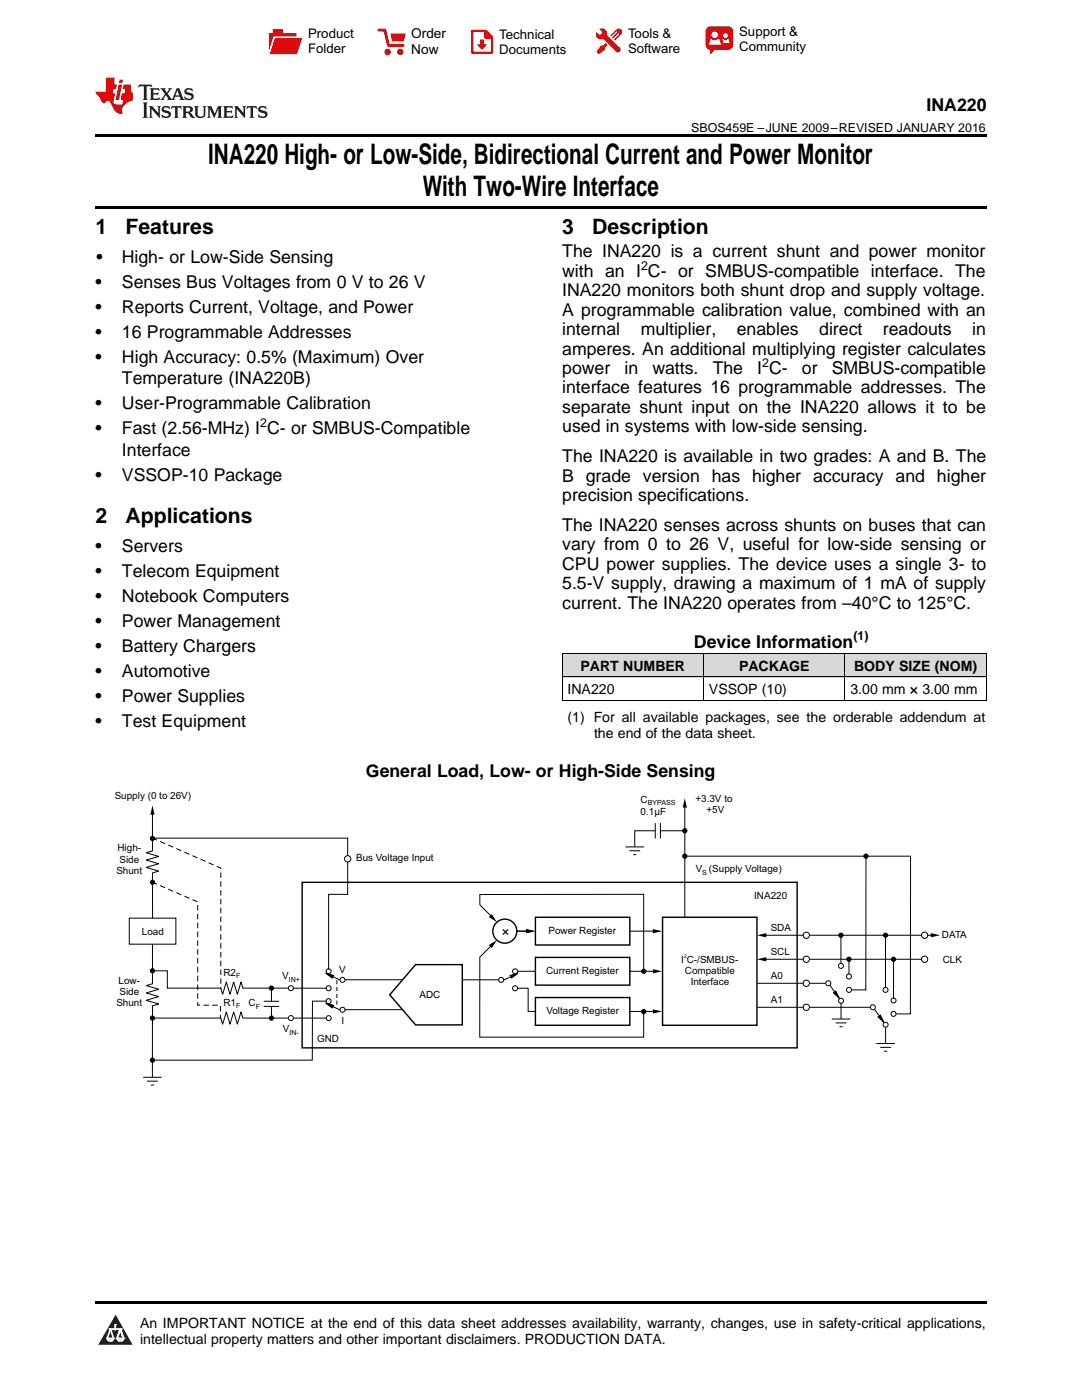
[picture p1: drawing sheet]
<svg xmlns="http://www.w3.org/2000/svg" width="216mm" height="279mm" viewBox="0 0 216 279" stroke-linecap="round" stroke-linejoin="round" font-family="sans-serif">
<g fill="#d8d8d8">
<path d="M112.2 130.5h28.2v4.6h-28.2z"/>
<path d="M140.4 130.5h28.2v4.6h-28.2z"/>
<path d="M168.6 130.5h28.2v4.6h-28.2z"/>
</g>
<path d="M23.1 262.4l3.4 6h-6.9z" fill="#231f20"/>
<path d="M21.4 267.1h1.2l-.3 .5h-.3a.55 .55 0 0 1-.6-.5z" fill-rule="evenodd" fill="#fff"/>
<path d="M21.4 267.1h1.2l-.3 .5h-.3a.55 .55 0 0 1-.6-.5z" fill="none" stroke="#231f20" stroke-width=".34"/>
<path d="M21.4 267.1l1.2 .1-.3 .4h-.5z" fill="none" stroke="#fff" stroke-width=".34"/>
<path d="M23 265.3h.1" fill="none" stroke="#fff" stroke-width=".34"/>
<path d="M23 264.4v.9z" fill="#fff"/>
<path d="M23 264.4v.9z" fill="none" stroke="#fff" stroke-width=".34"/>
<circle cx="23" cy="264.4" r=".17" fill="#fff"/>
<path d="M21.9 265.2h.1" fill="none" stroke="#fff" stroke-width=".34"/>
<path d="M21.9 265.2h2.3z" fill="#fff"/>
<path d="M21.9 265.2h2.3z" fill="none" stroke="#fff" stroke-width=".34"/>
<circle cx="24.2" cy="265.2" r=".17" fill="#fff"/>
<path d="M23.3 267.1h.1" fill="none" stroke="#fff" stroke-width=".34"/>
<path d="M24 265.2l-.7 1.9z" fill="#fff"/>
<path d="M24 265.2l-.7 1.9z" fill="none" stroke="#fff" stroke-width=".34"/>
<path d="M24 265.2l.7 1.9z" fill="#fff"/>
<path d="M24 265.2l.7 1.9z" fill="none" stroke="#fff" stroke-width=".34"/>
<path d="M24.6 267.1h.1" fill="none" stroke="#fff" stroke-width=".34"/>
<circle cx="21.4" cy="267.1" r=".17" fill="#fff"/>
<path d="M22.1 265.2l-.7 1.9z" fill="#fff"/>
<path d="M22.1 265.2l-.7 1.9z" fill="none" stroke="#fff" stroke-width=".34"/>
<path d="M22.1 265.2l.5 1.9z" fill="#fff"/>
<path d="M22.1 265.2l.5 1.9z" fill="none" stroke="#fff" stroke-width=".34"/>
<circle cx="22.6" cy="267.1" r=".17" fill="#fff"/>
<path d="M23.4 267.1h1.3a.65 .65 0 0 1-.7 .5 .65 .65 0 0 1-.6-.5z" fill-rule="evenodd" fill="#fff"/>
<path d="M23.4 267.1h1.3a.65 .65 0 0 1-.7 .5 .65 .65 0 0 1-.6-.5z" fill="none" stroke="#231f20" stroke-width=".34"/>
<path d="M23.4 267.1h1.3l-.4 .5h-.6z" fill="none" stroke="#fff" stroke-width=".34"/>
<path d="M23.3 267.1h.1" fill="none" stroke="#fff" stroke-width=".34"/>
<circle cx="24.7" cy="267.1" r=".17" fill="#fff"/>
<g fill="#000">
<path d="M19 259.7h177.8v.5h-177.8z"/>
<circle cx="30.4" cy="176.1" r=".42"/>
<circle cx="30.4" cy="167.3" r=".42"/>
<circle cx="54.2" cy="197.2" r=".42"/>
<circle cx="54.2" cy="203.2" r=".42"/>
</g>
<g fill="none" stroke="#000" stroke-width=".2">
<path d="M30.4 161.7v8.1l-1.2 .4 2.5 .7-2.5 .7 2.5 .8-2.5 .7 2.5 .7-1.3 .4v9M30.4 167.3h39v11.2h-3.8v15M136.6 160.7v22.4M30.4 188.4v7.9l-1.2 .4 2.5 .7-2.5 .8 2.5 .7-2.5 .7 2.5 .8-1.3 .3v14.3M58.5 197.2h6.6M65 194.2l1.6 .5-.3 .5zM65.2 194.4l2.6 1.2M80.3 195.5h-11.5M92.3 195.5h7.2M98.6 188.2l-2.9 2.8v16h32.7v-5M98.6 183.5l-2.9-2.9v-2.1h32.7v15.3M101.8 194.7l1.6-.5-1.3 1z"/>
<path d="M103.1 194.4l-2.6 1.2M103.1 185.8h2.8M103.3 197.2h2.1v4.7h1.5M103.3 193.8h3.5M125.7 193.8h5.4M125.7 185.8h5.4M151.1 196.2h13.7M152 191.4h31.9M165.6 196.6l1.7 2.4M166.3 198.2l.5-.4 .7 1.5zM186 186.6h-33.3M28.6 215h3.7"/>
<path d="M29.3 215.8h2.2M30.1 216.5h.6M58.5 203.2h6.5M65 200.2l1.6 .4-.3 .6zM65.2 200.3l2.6 1.2M80.3 201.5h-11.5M125.7 201.9h5.4M151.1 201h22.6M166 203.4h3.7M166.7 204.1h2.2M167.5 204.9h.6M167.8 200.2v3.2"/>
<path d="M174.5 201.4l1.7 2.4M174.9 208.3h3.7M175.2 202.9l.5-.3 .7 1.4zM175.6 209h2.2M176.4 209.8h.6M176.7 205.1v3.2"/>
<circle cx="30.4" cy="176.1" r=".42"/>
<circle cx="30.4" cy="167.3" r=".42"/>
<circle cx="136.6" cy="165.8" r=".42"/>
<circle cx="136.6" cy="170.9" r=".42"/>
<circle cx="172.8" cy="170.9" r=".43"/>
<circle cx="30.4" cy="193.7" r=".42"/>
<circle cx="54.2" cy="197.2" r=".42"/>
<circle cx="58" cy="197.2" r=".5"/>
<circle cx="65.6" cy="199.8" r=".5"/>
<circle cx="65.6" cy="193.8" r=".5"/>
<circle cx="65.6" cy="197.2" r=".5"/>
<circle cx="68.3" cy="195.6" r=".5"/>
<circle cx="100" cy="195.6" r=".5"/>
<circle cx="102.8" cy="197.2" r=".5"/>
<circle cx="102.8" cy="193.8" r=".5"/>
<circle cx="128.5" cy="193.8" r=".42"/>
<circle cx="167.8" cy="186.6" r=".42"/>
<circle cx="169.4" cy="191.4" r=".42"/>
<circle cx="176.7" cy="186.6" r=".42"/>
<circle cx="178.3" cy="191.4" r=".42"/>
<circle cx="30.4" cy="203.2" r=".42"/>
<circle cx="30.4" cy="211.6" r=".42"/>
<circle cx="54.2" cy="203.2" r=".42"/>
<circle cx="58" cy="203.2" r=".5"/>
<circle cx="65.6" cy="203.2" r=".5"/>
<circle cx="68.3" cy="201.5" r=".5"/>
<circle cx="128.5" cy="201.9" r=".42"/>
</g>
<g fill="#000">
<path d="M136.6 159.3l.5 1.9h-.9zM30.4 160.7l.4 1.9h-.8zM65 194.2l1.6 .5-.3 .5zM97.5 188.6l1.6-1-1 1.6zM97.5 183l.6-.6 1.1 1.6zM101.8 194.7l1.6-.5-1.3 1zM105 185.4l1.8 .4-1.9 .5zM130.3 185.4l1.8 .4-1.8 .5zM130.3 193.4l1.8 .4-1.8 .5zM151 186.7l1.9-.5v.9zM166.3 198.2l.5-.4 .7 1.5zM65 200.2l1.6 .4-.3 .6z"/>
<path d="M130.3 201.4l1.8 .4-1.8 .5zM175.2 202.9l.5-.3 .7 1.4z"/>
<circle cx="136.6" cy="165.8" r=".42"/>
<circle cx="136.6" cy="170.9" r=".42"/>
<circle cx="172.8" cy="170.9" r=".43"/>
<circle cx="30.4" cy="193.7" r=".42"/>
<circle cx="128.5" cy="193.8" r=".42"/>
<circle cx="167.8" cy="186.6" r=".42"/>
<circle cx="169.4" cy="191.4" r=".42"/>
<circle cx="176.7" cy="186.6" r=".42"/>
<circle cx="178.3" cy="191.4" r=".42"/>
<circle cx="30.4" cy="203.2" r=".42"/>
<circle cx="30.4" cy="211.6" r=".42"/>
<circle cx="128.5" cy="201.9" r=".42"/>
</g>
<g fill="none" stroke="#000" stroke-width=".28">
<path d="M60.3 176.1h98.8v33h-98.8zM82.9 192.5h9.3v12h-9.3l-5.1-6zM106.8 183.1h18.9v5.5h-18.9zM106.8 191.1h18.9v5.5h-18.9zM106.8 199.1h18.9v5.5h-18.9zM132.2 183.1h18.8v21.5h-18.8z"/>
<circle cx="100.7" cy="185.8" r="2.39"/>
</g>
<path d="M67.2 195.6v5.1" fill="none" stroke="#000" stroke-width=".2" stroke-dasharray=".8 .5" stroke-linecap="butt"/>
<circle cx="160.9" cy="201" r=".63" fill="#fff"/>
<circle cx="160.9" cy="201" r=".63" fill="none" stroke="#000" stroke-width=".2"/>
<circle cx="160.9" cy="196.2" r=".63" fill="#fff"/>
<circle cx="160.9" cy="196.2" r=".63" fill="none" stroke="#000" stroke-width=".2"/>
<circle cx="160.9" cy="191.4" r=".63" fill="#fff"/>
<circle cx="160.9" cy="191.4" r=".63" fill="none" stroke="#000" stroke-width=".2"/>
<circle cx="184.5" cy="191.4" r=".63" fill="#fff"/>
<circle cx="184.5" cy="191.4" r=".63" fill="none" stroke="#000" stroke-width=".2"/>
<circle cx="160.9" cy="186.6" r=".63" fill="#fff"/>
<circle cx="160.9" cy="186.6" r=".63" fill="none" stroke="#000" stroke-width=".2"/>
<circle cx="184.5" cy="186.6" r=".63" fill="#fff"/>
<g fill="none" stroke="#000" stroke-width=".2">
<path d="M124.8 169h3.7M125.6 169.8h2.1M126.3 170.6h.7M130.7 165.8h-4v3.2M130.7 164.3v3M131.8 164.3v3M131.8 165.8h4.9M136.6 170.9h45.1v31.4h-2.9M172.8 170.9v26.7h-2.8M167.8 186.6v5.7M169.4 191.4v2.9M176.7 186.6v10.4"/>
<path d="M178.3 191.4v7.8"/>
<circle cx="165.3" cy="196.2" r=".5"/>
<circle cx="167.8" cy="192.8" r=".5"/>
<circle cx="167.8" cy="199.7" r=".5"/>
<circle cx="169.4" cy="197.6" r=".5"/>
<circle cx="169.4" cy="194.9" r=".5"/>
<circle cx="176.7" cy="197.6" r=".5"/>
<circle cx="178.3" cy="199.7" r=".5"/>
<circle cx="184.5" cy="186.6" r=".63"/>
<circle cx="174.2" cy="201" r=".5"/>
<circle cx="176.7" cy="204.5" r=".5"/>
<circle cx="178.3" cy="202.3" r=".5"/>
</g>
<circle cx="69.4" cy="171.4" r=".63" fill="#fff"/>
<g fill="none" stroke="#000" stroke-width=".2">
<path d="M112.2 139.8h84.6M112.2 135.1h84.6M112.2 130.4h84.6M112.2 130.5v9.3M140.4 130.5v9.3M168.6 130.5v9.3M196.8 130.5v9.3M25.8 183.2h9.3v5.2h-9.3zM30.4 193.7h3v3.5h10.7l.3 1.2 .8-2.4 .7 2.4 .7-2.4 .8 2.4 .7-2.4 .4 1.2h9M52.6 199.8h3.1M54.2 197.2v2.6M65 199.8h-2.7v11.8h-31.9"/>
<path d="M30.4 203.2h13.7l.3 1.2 .8-2.5 .7 2.5 .7-2.5 .8 2.5 .7-2.5 .4 1.3h9M52.6 200.9h3.1M54.2 200.9v2.3"/>
<circle cx="69.4" cy="171.4" r=".63"/>
</g>
<path d="M30.4 176.1l9 3.9v20.6h4.6v2.6M30.4 167.3l13.7 5.9v24" fill="none" stroke="#000" stroke-width=".2" stroke-dasharray=".9 .9"/>
<path d="M151 191.4l1.9-.4v.9zM185.7 186.2l1.9 .4-1.9 .5z" fill="#000"/>
<path d="M19 26.8h177.8v.6h-177.8zM19 41.2h177.8v.5h-177.8z" fill="#000"/>
<path d="M27.7 16.9l-.1 .6 .6-.3h.5v.2v2.2l-.2 .4h1l-.2-.4v-2.2v-.2h.5l.6 .3-.2-.6zM29.9 17.6l.2 .4v1.6l-.2 .4h1.9l.1-.6a1.09 1.09 0 0 1-1.3 .1v-.6h.6l.4 .2v-.7l-.2 .2h-.8v-.6l.2-.1a1.01 1.01 0 0 1 1 .3l-.1-.6zM32 17.6l.9 1.2-1 1.2h.9l-.2-.3 .5-.7 .5 .7-.3 .3h1.7l-.2-.3 .1-.4h1l.1 .4-.2 .3h1l-.3-.4-.7-2h-.5l-1 2.2-.8-1.1 .9-1.1h-.9l.2 .2-.4 .7-.4-.7 .2-.2zM35.4 18l.4 1h-.8zM37 17.7a.66 .66 0 0 0-.2 .8 .66 .66 0 0 0 .6 .4l.7 .2 .1 .2a.8 .8 0 0 1-.7 .4 .8 .8 0 0 1-.7-.5l.1 .8 .2-.2a.94 .94 0 0 0 1.1 .1 .94 .94 0 0 0 .4-.9 1.48 1.48 0 0 0-1.3-.6v-.4a1.1 1.1 0 0 1 1.2 .2l-.2-.6-.2 .1-.5-.1zM28.5 20.4l.2 .4v2.3l-.2 .4h1l-.2-.4v-2.3l.2-.4zM29.7 21.2l.2 .4v1.5l-.2 .4h.8l-.3-.4 .1-1.3 1.6 1.8v-2l.2-.4h-.7l.2 .2v1.1l-1.2-1.3zM32.5 21.3a.66 .66 0 0 0-.2 .8 .66 .66 0 0 0 .6 .4l.6 .2 .2 .2a.8 .8 0 0 1-.8 .4 .8 .8 0 0 1-.7-.5l.2 .7 .2-.1a.94 .94 0 0 0 1 .1 .94 .94 0 0 0 .5-1 1.47 1.47 0 0 0-1.3-.6l-.1-.3a1.1 1.1 0 0 1 1.3 .2l-.2-.6-.2 .1-.5-.2zM34.3 21.2l-.2 .6a.64 .64 0 0 1 .8-.3v1.6l-.2 .4h1l-.3-.4 .1-1.6a.66 .66 0 0 1 .8 .3l-.2-.6zM36.3 21.2l.3 .4v1.5l-.3 .4h1l-.2-.2v-.7h.5l.1 .1a.8 .8 0 0 0 1.2 .7l-1-1a.62 .62 0 0 0 .6-.5 .62 .62 0 0 0-.6-.7zM37.1 21.5h.1a.48 .48 0 0 1 .6 0 .48 .48 0 0 1 .1 .6l-.2 .1-.6 .1zM38.7 21.2l.2 .2a2.29 2.29 0 0 0 .4 2 1.05 1.05 0 0 0 1.7-.7v-1.3l.2-.2h-.8l.2 .4v1.1a.61 .61 0 0 1-.6 .6 .61 .61 0 0 1-.6-.6v-1.1l.3-.4zM41.3 21.2l.3 .4v1.5l-.3 .4h.8l-.2-.4v-1.4l.8 1.9 .9-1.9v1.4l-.2 .4h.9l-.2-.4v-1.5l.2-.4h-.8l-.7 1.5-.6-1.5zM44.5 21.2l.2 .4v1.5l-.2 .4h1.9l.2-.6a1.1 1.1 0 0 1-1.4 .2v-.7h.6l.4 .2v-.6l-.2 .1-.8 .1v-.6l.2-.1a1.02 1.02 0 0 1 1.1 .2l-.2-.5zM46.7 21.2l.2 .4v1.5l-.2 .4h.8l-.3-.4 .1-1.3 1.6 1.8v-2l.2-.4h-.7l.2 .2v1.1l-1.2-1.3zM49.3 21.2l-.1 .6a.64 .64 0 0 1 .8-.3v1.6l-.3 .4h1l-.2-.4v-1.6a.66 .66 0 0 1 .8 .3l-.1-.6zM51.7 21.3a.66 .66 0 0 0-.2 .7 .66 .66 0 0 0 .7 .5l.6 .2 .1 .2a.8 .8 0 0 1-.7 .4 .8 .8 0 0 1-.7-.5l.1 .7 .2-.1a.94 .94 0 0 0 1.1 .1 .94 .94 0 0 0 .4-1 1.48 1.48 0 0 0-1.2-.6l-.1-.3a1.1 1.1 0 0 1 1.2 .2l-.2-.6-.1 .1-.6-.2z" fill="#231f20"/>
<path d="M21.1 15.5v2.8h-2v.4l.9 .9a.96 .96 0 0 0 1 1 .59 .59 0 0 1 .5-.4 .59 .59 0 0 1 .5 .3l.4 .8a1.61 1.61 0 0 0 2.1 1.3 1.63 1.63 0 0 1 1.1-2.2l.9-.3v-1.5a1.6 1.6 0 0 1-.4-1.7h-1.4l-.2 .9h.5l-.2 .8h-.5l-.2 1v.3h.5l-.2 .9h-.7a.74 .74 0 0 1-1-.6l.3-1.6h-.5l.2-.8h.5l.1-.9h-.4v-1.4zM23.7 16.9l-.7 3h.8l.6-3zM23.8 15.9l-.1 .7h.7l.2-.7z" fill="#ee1d23"/>
<g fill="#d60000">
<path d="M54.4 5.8h2v.8h2.8v4.2h-5.5v-4.2h.7z" fill-rule="evenodd"/>
<path d="M54.7 7.5h5.6l-1 3.3h-5.6z" fill-rule="evenodd"/>
</g>
<path d="M54.6 7.4h5.8l-.1 .1h-5.5l-1.1 3.3z" fill-rule="evenodd" fill="#fff"/>
<path d="M54.6 7.4h5.8l-.1 .1h-5.5l-1.1 3.3z" fill="none" stroke="#fff" stroke-width=".2"/>
<path d="M75.6 6h1.2l.7 3.1h3" fill="none" stroke="#d60000" stroke-width=".56"/>
<g fill="#d60000">
<path d="M77.9 6.7h3.1l-.4 1.5h-2.3z" fill-rule="evenodd"/>
<circle cx="77.3" cy="10.4" r=".64"/>
<circle cx="79.9" cy="10.4" r=".64"/>
</g>
<path d="M94.2 6.2h2.7l1.3 1.2v3.1h-4z" fill="none" stroke="#d60000" stroke-width=".44"/>
<g fill="#d60000">
<path d="M95.8 7.9h.8v1h.6l-1 1.1-1-1v-.1h.6z" fill-rule="evenodd"/>
<path d="M96.6 6.2h.3l1.3 1.2v.4h-1.3l-.3-.4z" fill-rule="evenodd"/>
<path d="M119.6 5.7h.9l.6 .6 .1 .7 2.5 2.5-.8 .8-2.3-2.3-1.1-.2-.6-.6v-.8l.7 .6 .5-.4v-.2l-.4-.5z" fill-rule="evenodd"/>
<path d="M119.9 9.1h.4l.5-.5 .4 .4-.5 .5v.4l-1.2 .9-.5-.5z" fill-rule="evenodd"/>
<path d="M123 5.9a.67 .67 0 0 1 .9 0 .67 .67 0 0 1 0 .9z" fill-rule="evenodd"/>
<path d="M123 5.9l.9 .9-1.2 1.2h-.2l.1-.2 .9-.9 .1-.2h-.3l-.9 1h-.2v-.2l.9-1 .1-.2h-.3l-.9 1h-.2v-.2z" fill-rule="evenodd"/>
<circle cx="123.3" cy="9.9" r=".54"/>
</g>
<path d="M121.1 6.3l-.1 .7" fill="none" stroke="#d60000" stroke-width=".2"/>
<g fill="#d60000">
<path d="M141.1 5.5l.6-.2h3.6a.95 .95 0 0 1 1 .9v2.8a.95 .95 0 0 1-1 .9h-3.6a.95 .95 0 0 1-.9-.9v-2.8z" fill-rule="evenodd"/>
<path d="M141.7 9.9h.9l-.7 .9h-.2z" fill-rule="evenodd"/>
</g>
<g fill="#fff">
<path d="M144.3 8.6h1.3z"/>
<path d="M141.8 7.8h.3l.1 .2h.8l.2-.2h.3l.4 1.1h-2.5z" fill-rule="evenodd"/>
<path d="M144.2 7.8h.2l.2 .2h.4l.2-.2h.2l.2 .8h-1.3z" fill-rule="evenodd"/>
<circle cx="142.6" cy="6.9" r=".65"/>
<circle cx="144.8" cy="7.1" r=".48"/>
</g>
<g font-size="5.6">
<text x="41.5" y="32.8">INA220 High- or Low-Side, Bidirectional Current and Power Monitor</text>
<text x="84.3" y="39.2">With Two-Wire Interface</text>
</g>
<g font-size="4.2">
<text x="19" y="46.7">1</text>
<text x="25" y="46.7">Features</text>
<text x="112.2" y="46.7">3</text>
<text x="118.2" y="46.7">Description</text>
<text x="19" y="104.4">2</text>
<text x="25" y="104.4">Applications</text>
</g>
<g font-size="3.5">
<text x="184.9" y="22.2">INA220</text>
<text x="19.2" y="52.4">•</text>
<text x="24.3" y="52.4">High- or Low-Side Sensing</text>
<text x="112.2" y="51.4">The INA220 is a current shunt and power monitor</text>
<text x="19" y="57.4">•</text>
<text x="24.3" y="57.4">Senses Bus Voltages from 0 V to 26 V</text>
<text x="112.2" y="55.2">with an I C- or SMBUS-compatible interface. The</text>
<text x="112.2" y="59.1">INA220 monitors both shunt drop and supply voltage.</text>
<text x="19" y="62.4">•</text>
<text x="24.3" y="62.4">Reports Current, Voltage, and Power</text>
<text x="112.2" y="63">A programmable calibration value, combined with an</text>
<text x="19" y="67.5">•</text>
<text x="24.3" y="67.5">16 Programmable Addresses</text>
<text x="112.2" y="66.9">internal</text>
<text x="112.2" y="70.8">amperes. An additional multiplying register calculates</text>
<text x="127.8" y="66.9">multiplier,</text>
<text x="147" y="66.9">enables</text>
<text x="163.5" y="66.9">direct</text>
<text x="176.2" y="66.9">readouts</text>
<text x="194" y="66.9">in</text>
<text x="19" y="72.5">•</text>
<text x="24.3" y="72.5">High Accuracy: 0.5% (Maximum) Over</text>
<text x="24.3" y="76.7">Temperature (INA220B)</text>
<text x="112.2" y="74.6">power</text>
<text x="124.6" y="74.6">in</text>
<text x="130.2" y="74.6">watts.</text>
<text x="142.2" y="74.6">The</text>
<text x="151.1" y="74.6">I C-</text>
<text x="160" y="74.6">or</text>
<text x="166" y="74.6">SMBUS-compatible</text>
<text x="19" y="81.7">•</text>
<text x="24.3" y="81.7">User-Programmable Calibration</text>
<text x="112.2" y="78.5">interface features 16 programmable addresses. The</text>
<text x="112.2" y="82.4">separate shunt input on the INA220 allows it to be</text>
<text x="19" y="86.7">•</text>
<text x="24.3" y="86.7">Fast (2.56-MHz) I C- or SMBUS-Compatible</text>
<text x="112.2" y="86.3">used in systems with low-side sensing.</text>
<text x="19" y="96">•</text>
<text x="24.3" y="90.9">Interface</text>
<text x="24.3" y="96">VSSOP-10 Package</text>
<text x="112.2" y="92.3">The INA220 is available in two grades: A and B. The</text>
<text x="112.2" y="96.1">B grade version has higher accuracy and higher</text>
<text x="112.2" y="100">precision specifications.</text>
<text x="112.2" y="106">The INA220 senses across shunts on buses that can</text>
<text x="19" y="110.1">•</text>
<text x="24.3" y="110.1">Servers</text>
<text x="112.2" y="109.9">vary from 0 to 26 V, useful for low-side sensing or</text>
<text x="112.2" y="113.7">CPU power supplies. The device uses a single 3- to</text>
<text x="19" y="115.1">•</text>
<text x="24.3" y="115.1">Telecom Equipment</text>
<text x="112.2" y="117.6">5.5-V supply, drawing a maximum of 1 mA of supply</text>
<text x="19" y="120.1">•</text>
<text x="19" y="125.1">•</text>
<text x="24.3" y="120.1">Notebook Computers</text>
<text x="24.3" y="125.1">Power Management</text>
<text x="112.2" y="121.5">current. The INA220 operates from –40°C to 125°C.</text>
<text x="19" y="130.1">•</text>
<text x="24.3" y="130.1">Battery Chargers</text>
<text x="138.5" y="129.2">Device Information</text>
<text x="19" y="135.1">•</text>
<text x="24.3" y="135.1">Automotive</text>
<text x="19" y="140.2">•</text>
<text x="24.3" y="140.2">Power Supplies</text>
<text x="19" y="145.2">•</text>
<text x="24.3" y="145.2">Test Equipment</text>
<text x="73" y="155">General Load, Low- or High-Side Sensing</text>
</g>
<g font-size="2.8">
<text x="115.8" y="133.9">PART NUMBER</text>
<text x="147.5" y="133.9">PACKAGE</text>
<text x="170.4" y="133.9">BODY SIZE (NOM)</text>
<text x="113.2" y="138.5">INA220</text>
<text x="141.5" y="138.5">VSSOP (10)</text>
<text x="169.7" y="138.5">3.00 mm × 3.00 mm</text>
<text x="113.2" y="144">(1) For all available packages, see the orderable addendum at</text>
<text x="118.5" y="147.2">the end of the data sheet.</text>
<text x="100.1" y="187">×</text>
<text x="27.9" y="265">An IMPORTANT NOTICE at the end of this data sheet addresses availability, warranty, changes, use in safety-critical applications,</text>
<text x="27.9" y="268.2">intellectual property matters and other important disclaimers. PRODUCTION DATA.</text>
</g>
<g font-size="2.7">
<text x="82.1" y="7.7">Order</text>
<text x="82.1" y="10.7">Now</text>
</g>
<g font-size="2.6">
<text x="61.5" y="7.6">Product</text>
<text x="61.5" y="10.6">Folder</text>
<text x="99.6" y="7.8">Technical</text>
<text x="99.6" y="10.8">Documents</text>
<text x="125.3" y="7.6">Tools &amp;</text>
<text x="125.3" y="10.6">Software</text>
<text x="147.5" y="7.2">Support &amp;</text>
<text x="147.5" y="10.2">Community</text>
</g>
<g font-size="2.5">
<text x="137.9" y="26.3">SBOS459E –JUNE 2009–REVISED JANUARY 2016</text>
<text x="127.9" y="53.8">2</text>
<text x="152.1" y="73.2">2</text>
<text x="51.9" y="85.3">2</text>
<text x="170.3" y="127.8">(1)</text>
</g>
<g font-size="2">
<text x="22.9" y="159.5">Supply (0 to 26V)</text>
<text x="127.8" y="160.2">C</text>
<text x="138.8" y="160.1">+3.3V to</text>
<text x="127.8" y="162.6">0.1µF</text>
<text x="141" y="162.3">+5V</text>
<text x="23.4" y="169.9">High-</text>
<text x="23.8" y="172.1">Side</text>
<text x="71.1" y="171.9">Bus Voltage Input</text>
<text x="138.8" y="174">V (Supply Voltage)</text>
<text x="23.2" y="174.3">Shunt</text>
<text x="150.5" y="179.4">INA220</text>
<text x="153.8" y="185.7">SDA</text>
<text x="28.3" y="186.5">Load</text>
<text x="109.4" y="186.3">Power Register</text>
<text x="153.8" y="190.5">SCL</text>
<text x="188" y="187.3">DATA</text>
<text x="23.7" y="196.4">Low-</text>
<text x="44.6" y="194.7">R2</text>
<text x="56.3" y="195.3">V</text>
<text x="67.7" y="194.2">V</text>
<text x="109" y="194.4">Current Register</text>
<text x="136" y="192.1">I C-/SMBUS-</text>
<text x="136.7" y="194.3">Compatible</text>
<text x="137.8" y="196.5">Interface</text>
<text x="153.8" y="195.3">A0</text>
<text x="188.1" y="192.2">CLK</text>
<text x="23.2" y="200.8">Shunt</text>
<text x="23.8" y="198.6">Side</text>
<text x="44.6" y="200.7">R1</text>
<text x="49.6" y="200.7">C</text>
<text x="83.7" y="199.2">ADC</text>
<text x="109" y="202.3">Voltage Register</text>
<text x="153.8" y="200.1">A1</text>
<text x="56.5" y="206">V</text>
<text x="63.3" y="208">GND</text>
<text x="68.2" y="204.4">I</text>
</g>
<g font-size="1.4">
<text x="129.2" y="160.7">BYPASS</text>
<text x="140.1" y="174.6">S</text>
<text x="47.1" y="195.3">F</text>
<text x="57.6" y="195.9">IN+</text>
<text x="47.1" y="201.2">F</text>
<text x="51" y="201.3">F</text>
<text x="57.8" y="206.6">IN-</text>
</g>
<text font-size="1" x="136.5" y="191.1">2</text>
</svg>
